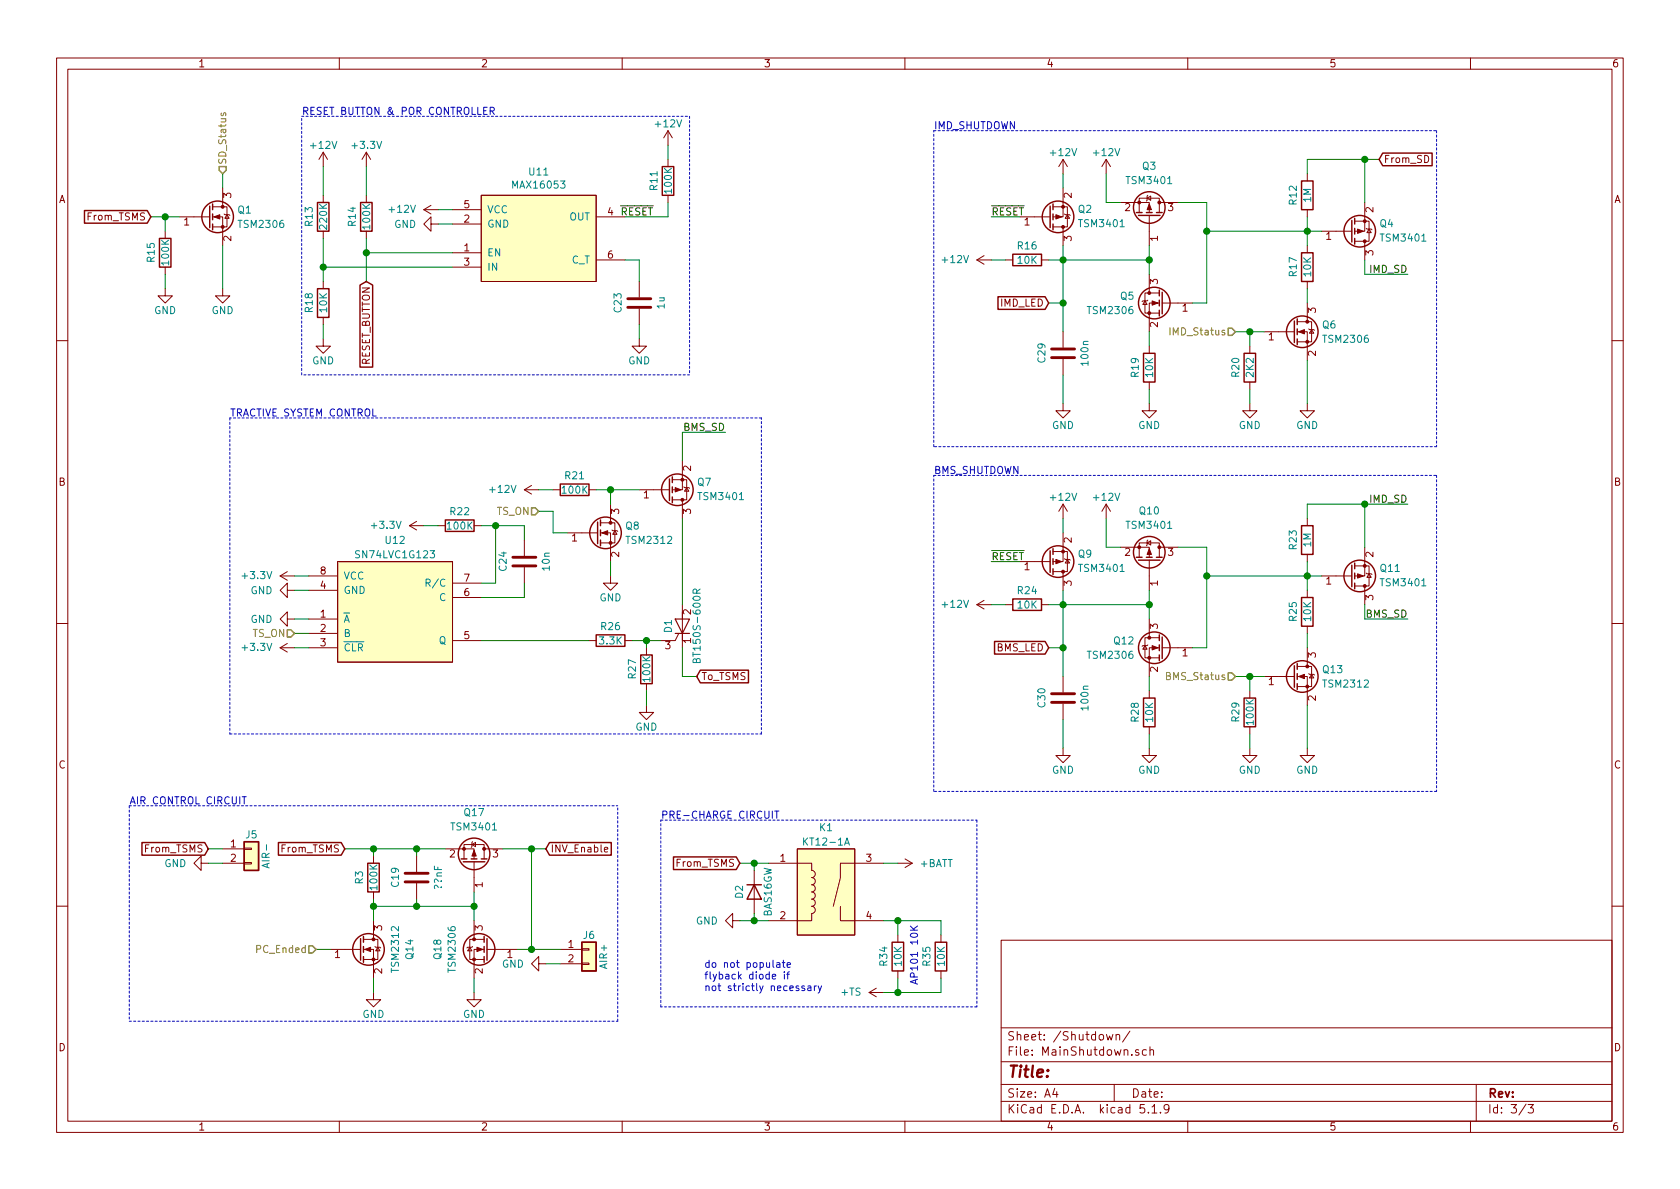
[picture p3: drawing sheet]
<svg xmlns="http://www.w3.org/2000/svg" width="297mm" height="210mm" viewBox="0 0 297 210" stroke-linecap="round" stroke-linejoin="round" font-family="sans-serif">
<g fill="none" stroke="#840000" stroke-width=".18">
<path d="M10 10.3h277v189.9h-277zM12 12.2h273v186.1h-273zM60 10.3v1.9M110 10.3v1.9M160 10.3v1.9M210 10.3v1.9M260 10.3v1.9M31.7 38.3h5.4M37.6 38.3h1.8v5.1M37.6 36.6h2.5v3.5h-2.5M39.4 33.3v3.3M39.6 37.8l.2 .2h.7l.1 .1"/>
<path d="M40.1 38l.4 .6h-.7zM57.1 26.9v2.6M57.1 34.5v1.3M57.1 26.9l-.7 1.3M57.1 26.9l.8 1.3M64.8 26.9l-.8 1.3M64.8 26.9v2.6M64.8 34.5v1.3M64.8 26.9l.7 1.3M74.9 37.1h2.6M74.9 37.1l1.3 .7M76.2 39.6v-1.3l-1.3 1.3 1.3 1.3v-1.3h1.3"/>
<path d="M76.2 36.3l-1.3 .8M80 39.6h5.1M80 37.1h5.1M85.1 34.5h20.3v15.3h-20.3zM105.4 38.3h5.1M118.1 23.1v2.5M118.1 28.2v1.3M118.1 34.5v1.3M118.1 23.1l-.8 1.3M118.1 23.1l.8 1.3M180.3 38.3h5.4M186.2 36.6h2.5v3.5h-2.5"/>
<path d="M188 33.3v5h-1.8M188 28.2v2.5M188 28.2l-.8 1.3M188 28.2l.7 1.3M188.2 37.8l.1 .2h.8l.1 .1M188.7 38l.4 .6h-.8zM195.6 28.2v2.5M195.6 28.2l-.8 1.3M195.6 28.2l.7 1.3M198.1 35.8h5.1v1.8M201.4 37.6v-2.6h3.6v2.6M202.8 35l.7-.3v.7z"/>
<path d="M202.9 34.5l-.1 .2v.7l-.1 .2M203.2 38.1v5.3M205 35.8h3.3M231.1 30.7v1.3M231.1 37.1v1.2M239.5 39.1h2.6v3.6h-2.6M241.3 35.8v5.1h-1.8M29.2 51v1.3h1.3l-1.3 1.3-1.3-1.3h1.3M29.2 40.9v1.3M29.2 47.2v1.3M39.4 51v1.3h1.2l-1.2 1.3-1.3-1.3h1.3M57.1 59.9v1.3h1.3l-1.3 1.3-1.2-1.3h1.2"/>
<path d="M57.1 40.9v1.3M57.1 49.8v1.2M57.1 56.1v1.3M64.8 40.9v1.3M80 44.7h5.1M80 47.2h5.1M105.4 46h5.1M113 59.9v1.3h1.3l-1.3 1.3-1.2-1.3h1.2M113 49.8v2.8M113 54.6v2.8M172.7 46l1.3 .7M172.7 46h2.6"/>
<path d="M174 45.2l-1.3 .8M177.8 46h1.3M184.1 46h1.3M188 40.1v3.3M188 58.7v2.8M202.4 53.2l.4 .6h-.7zM202.9 53.1l-.1 .1h-.7l-.2 .1M203.2 48.5v3.3M205 53.6h-1.8v5.1M205 51.8h-2.6v3.6h2.6M205.5 53.6h5.3M223.5 58.7h5.4"/>
<path d="M229.4 58.7h1.7v5M229.4 56.9h2.5v3.5h-2.5M231.1 43.4v1.3M231.1 49.8v1.2M231.1 53.6v3.3M231.4 58.2l.1 .1h.8l.1 .1M231.9 58.3l.4 .6h-.8zM233.7 40.9h5.3M241.3 42.7v3.3M241.6 40.4l.1 .1h.7l.2 .1M242.1 40.5l.3 .6h-.7zM10 60.2h2"/>
<path d="M188 71.4v1.2h1.2l-1.2 1.3-1.3-1.3h1.3M188 63.5v2.8M203.2 71.4v1.2h1.3l-1.3 1.3-1.3-1.3h1.3M203.2 61.2v1.3M203.2 67.6v1.2M221 71.4v1.2h1.2l-1.2 1.3-1.3-1.3h1.3M221 61.2v1.3M221 67.6v1.2M231.1 71.4v1.2h1.3l-1.3 1.3-1.2-1.3h1.2M285 60.2h2M59.7 99.3h20.3v17.8h-20.3zM72.4 93l1.3 .7"/>
<path d="M72.4 93h2.5M73.7 92.2l-1.3 .8M77.5 93h1.2M83.8 93h1.3M92.7 86.6l1.3 .8M92.7 86.6h2.5M92.7 95.5v2.8M94 85.8l-1.3 .8M97.8 86.6h1.3M100.3 94.2h5.4M104.1 86.6h1.3M106.2 94.2h1.7v5.1"/>
<path d="M106.2 92.5h2.5v3.5h-2.5M107.9 89.1v3.4M108.2 93.7l.1 .1h.8l.1 .2M108.7 93.8l.4 .7h-.8zM113 86.6h5.4M118.9 84.8h2.5v3.6h-2.5M120.6 81.5v5.1h-1.7M120.6 88.4v3.3M120.9 86.1l.1 .1h.8l.1 .2M121.4 86.2l.4 .7h-.8zM180.3 99.3h5.4M186.2 97.5h2.5v3.6h-2.5"/>
<path d="M188 94.2v5.1h-1.8M188 89.1v2.6M188 89.1l-.8 1.3M188 89.1l.7 1.3M188.2 98.8l.1 .1h.8l.1 .2M188.7 98.9l.4 .7h-.8zM195.6 89.1l-.8 1.3M195.6 89.1v2.6M195.6 89.1l.7 1.3M198.1 96.8h5.1v1.7M201.4 98.5v-2.5h3.6v2.5M202.8 96l.7-.4v.8z"/>
<path d="M202.9 95.5l-.1 .1v.8l-.1 .1M203.2 99.1v5.3M205 96.8h3.3M231.1 91.7v1.3M231.1 98v1.3M241.3 96.8v5h-1.8M10 110.3h2M49.5 114.5h2.6M49.5 101.8h2.6M49.5 101.8l1.3 .8M49.5 114.5l1.3 .8M50.8 109.5v-1.3l-1.3 1.3 1.3 1.2v-1.2h1.3"/>
<path d="M50.8 104.4v-1.3l-1.3 1.3 1.3 1.3v-1.3h1.3M50.8 101.1l-1.3 .7M50.8 113.8l-1.3 .7M54.6 114.5h5.1M54.6 101.8h5.1M54.6 109.5h5.1M54.6 112h5.1M54.6 104.4h5.1M80 113.3h5.1M80 105.7h5.1M80 103.1h5.1M92.7 100.3v2.8"/>
<path d="M104.1 113.3h1.3M107.9 101.8v1.3h1.3l-1.3 1.3-1.2-1.3h1.2M110.5 113.3h1.3M114.3 114.5v1.3M120 112l-.6 1.3h-2.6M120.6 106.9v7.6M172.7 106.9h2.6M172.7 106.9l1.3 .8M174 106.2l-1.3 .7M177.8 106.9h1.3M184.1 106.9h1.3M188 101.1v3.3"/>
<path d="M188 119.6v2.8M202.4 114.2l.4 .6h-.7zM202.9 114l-.1 .2h-.7l-.2 .1M203.2 109.5v3.3M205 114.5h-1.8v5.1M205 112.8h-2.6v3.5h2.6M205.5 114.5h5.3M223.5 119.6h5.4M229.4 119.6h1.7v5.1M229.4 117.9h2.5v3.5h-2.5M231.1 104.4v1.3M231.1 110.7v1.3"/>
<path d="M231.1 114.5v3.4M231.4 119.1l.1 .1h.8l.1 .2M231.9 119.2l.4 .7h-.8zM233.7 101.8h5.3M239.5 100.1h2.6v3.5h-2.6M241.3 103.6v3.3M241.6 101.3l.1 .2h.7l.2 .1M242.1 101.5l.3 .6h-.7zM285 110.3h2M114.3 124.7v1.3h1.3l-1.3 1.2-1.3-1.2h1.3M114.3 120.9v1.3M188 132.3v1.3h1.2l-1.2 1.3-1.3-1.3h1.3"/>
<path d="M188 124.5v2.7M203.2 132.3v1.3h1.3l-1.3 1.3-1.3-1.3h1.3M203.2 122.2v1.2M203.2 128.5v1.3M221 132.3v1.3h1.2l-1.2 1.3-1.3-1.3h1.3M221 122.2v1.2M221 128.5v1.3M231.1 132.3v1.3h1.3l-1.3 1.3-1.2-1.3h1.2M35.6 152.6v-1.2l-1.3 1.2 1.3 1.3v-1.3h1.2M39.4 152.6h3.8M39.4 150.1h3.8M43.2 152.5h1.2v.3h-1.2z"/>
<path d="M43.2 150h1.2v.2h-1.2zM66 151.4v1.2M66 157.7v1.3M73.7 151.4v2.8M73.7 156.2v2.8M78.7 150.1h5.1v1.8M82 151.9v-2.6h3.6v2.6M83.4 149.3l.7-.3v.7zM83.6 148.8l-.2 .2v.7l-.1 .2M83.8 152.4v5.3M85.6 150.1h3.3M106.9 150.2l.6-.1-.1-.2-.4-.1-.1 .2v.6h.5"/>
<path d="M133.3 153.9v7.6M135.9 152.6h5.1M141 150.1h10.1v15.2h-10.1zM141 152.6h2.5v1.3a.63 .63 0 0 1 .6 .7 .63 .63 0 0 1-.6 .6 .63 .63 0 0 1 .6 .6 .63 .63 0 0 1-.6 .7 .63 .63 0 0 1 .6 .6 .63 .63 0 0 1-.6 .6 .63 .63 0 0 1 .6 .7 .63 .63 0 0 1-.6 .6 .63 .63 0 0 1 .6 .6 .63 .63 0 0 1-.6 .7 .63 .63 0 0 1 .6 .6 .63 .63 0 0 1-.6 .6v1.3h-2.5M151.1 152.6h5.1M151.1 152.6h-2.5v2.6l-1.3 5.1M158.7 152.6h2.6M160 151.9l1.3 .7M161.3 152.6l-1.3 .8M10 160.2h2M58.4 167.9h5.4M64.3 167.9h1.7v5.1"/>
<path d="M64.3 166.1h2.5v3.6h-2.5M66 175.5v1.3h1.3l-1.3 1.2-1.2-1.2h1.2M66 162.8v3.3M66.3 167.4l.1 .1h.8l.1 .1M66.8 167.5l.4 .6h-.8zM83.1 167.5l.3 .6h-.7zM83.6 167.4l-.2 .1h-.7l-.2 .1M83.8 175.5v1.3h1.3l-1.3 1.2-1.3-1.2h1.3M83.8 162.8v3.3M85.6 167.9h-1.8v5.1M85.6 166.1h-2.5v3.6h2.5M86.1 167.9h5.3"/>
<path d="M95.2 170.4v-1.2l-1.2 1.2 1.2 1.3v-1.3h1.3M99.1 167.9h3.8M99.1 170.4h3.8M102.9 170.3h1.2v.3h-1.2zM102.9 167.8h1.2v.2h-1.2zM129.5 162.8v-1.3l-1.2 1.3 1.2 1.3v-1.3h1.3M135.9 162.8h5.1M148.6 160.3v2.5h2.5M151.1 162.8h5.1M153.7 175.5l1.2 .8M153.7 175.5h2.5M154.9 174.7l-1.2 .8"/>
<path d="M158.7 165.3v1.3M158.7 171.7v1.3M166.4 165.3v1.3M166.4 171.7v1.3M177 166.3h108v32h-108zM285 160.2h2M60 198.3v1.9M110 198.3v1.9M160 198.3v1.9M177 194.8h108M177 191.8h108M177 187.8h108"/>
<path d="M177 181.8h108M186.5 192.5l-.4 1h1M186.8 193v1M195.6 182.9l.3 1 .3-.7 .3 .7 .3-1M197 191.8v3M197.3 183.1l.3-.2 .3 .1 .1 .9M197.3 182.9v1M199.8 182.3l-1.3 2M201.3 185.7l-.3-.1-.2 .2v.2l.5 .2v.3h-.5M202.3 195.3h-.7l-.1 .7 .3-.1 .5 .1 .1 .2-.1 .5-.2 .1-.6-.1M202.7 185.7l-.4-.1-.3 .3 .1 .6h.6M203 196.7v.1"/>
<path d="M203.3 185.7l.3-.1 .3 .1 .1 .9M203.3 185.1v1.5M203.7 195.8l.4-.5v1.5M203.7 196.8h.8M205.2 196.7v.1M206.7 196l-.1 .2a.48 .48 0 0 1-.7-.1v-.6a.48 .48 0 0 1 .7-.1v.1a1.19 1.19 0 0 1-.2 1.2l-.4 .1M210 198.3v1.9M260 198.3v1.9M261 191.8v6.5M269.8 195.2l-1.2 2M270.2 195.3h.9l-.5 .6 .4 .1v.7l-.2 .1-.6-.1"/>
</g>
<g fill="none" stroke="#840000" stroke-width=".25">
<path d="M14.9 37.2h11.1l.7 1.1-.7 1.2h-11.1zM37.1 36.4v3.9M37.6 36.1v1M37.6 37.8v1.1M37.6 39.6v1M56.1 35.8h2.1v5.1h-2.1zM63.8 35.8h2v5.1h-2zM117.1 29.5h2v5h-2zM185.7 36.4v3.9M186.2 36.1v1M186.2 37.8v1.1M186.2 39.6v1"/>
<path d="M200.9 37.6h1M201.3 38.1h3.8M202.7 37.6h1M204.5 37.6h1M230.1 32h2.1v5.1h-2.1zM239 39v3.8M239.5 38.6v1M244.5 27.1h8.7v2.2h-8.7l-.7-1.1zM28.2 42.2h2v5h-2zM56.1 51h2.1v5.1h-2.1zM63.7 50.4l1.1-.6 1.1 .6v14.5h-2.2zM176.5 52.5h8.3l.6 1.1-.6 1.1h-8.3z"/>
<path d="M179.1 45h5v2h-5zM205 51.3v1M205 53.1v1M205 54.9v1M205.5 51.7v3.8M228.9 56.8v3.8M229.4 56.4v1M229.4 58.2v1M229.4 59.9v1.1M230.1 44.7h2.1v5.1h-2.1zM239.5 40.4v1M239.5 42.2v1"/>
<path d="M202.2 62.5h2v5.1h-2zM220 62.5h2v5.1h-2zM78.7 91.9h5.1v2.1h-5.1zM99.1 85.6h5v2h-5zM105.7 92.3v3.8M106.2 91.9v1.1M106.2 93.7v1M106.2 95.5v1M118.4 84.7v3.8M118.9 84.3v1M118.9 86.1v1M118.9 87.9v1"/>
<path d="M185.7 97.4v3.8M186.2 97v1M186.2 98.8v1M200.9 98.5h1M201.3 99.1h3.8M202.7 98.5h1M204.5 98.5h1M230.1 93h2.1v5h-2.1zM239 99.9v3.9M239.5 99.6v1M105.4 112.3h5.1v2h-5.1zM113.3 115.8h2v5.1h-2z"/>
<path d="M123.8 118.5h8.5v2.2h-8.5l-.6-1.1zM175.8 113.4h9l.6 1.1-.6 1.2h-9zM179.1 105.9h5v2h-5zM186.2 100.6v1M205 112.3v1M205 114v1.1M205 115.8v1M205.5 112.6v3.9M228.9 117.7v3.8M229.4 117.3v1.1M229.4 119.1v1M230.1 105.7h2.1v5h-2.1z"/>
<path d="M239.5 101.3v1.1M239.5 103.1v1M202.2 123.4h2v5.1h-2zM220 123.4h2v5.1h-2zM229.4 120.9v1M25.1 149h11.1l.6 1.1-.6 1.1h-11.1zM43.2 148.8h2.5v5.1h-2.5zM49.2 149h11.1l.7 1.1-.7 1.1h-11.1zM65 152.6h2.1v5.1h-2.1zM81.5 151.9h1M81.9 152.4h3.8M83.3 151.9h1"/>
<path d="M85.1 151.9h1M97.2 149h10.9v2.2h-10.9l-.7-1.1zM119.1 151.5h11.1l.6 1.1-.6 1.2h-11.1zM132.1 156.5h2.5M133.3 156.5l1.3 2.5h-2.5zM63.8 166v3.8M64.3 165.6v1M64.3 167.4v1M64.3 169.2v1M85.6 165.6v1M85.6 167.4v1M85.6 169.2v1"/>
<path d="M86.1 166v3.8M102.9 166.6h2.5v5.1h-2.5zM157.7 166.6h2.1v5.1h-2.1zM165.4 166.6h2v5.1h-2z"/>
<circle cx="38.5" cy="38.3" r="2.79"/>
<circle cx="187.1" cy="38.3" r="2.79"/>
<circle cx="203.2" cy="36.7" r="2.79"/>
<circle cx="204.1" cy="53.6" r="2.79"/>
<circle cx="230.3" cy="58.7" r="2.79"/>
<circle cx="240.4" cy="40.9" r="2.79"/>
<circle cx="107.1" cy="94.2" r="2.79"/>
<circle cx="119.8" cy="86.6" r="2.79"/>
<circle cx="187.1" cy="99.3" r="2.79"/>
<circle cx="203.2" cy="97.7" r="2.79"/>
<circle cx="204.1" cy="114.5" r="2.79"/>
<circle cx="230.3" cy="119.6" r="2.79"/>
<circle cx="240.4" cy="101.8" r="2.79"/>
<circle cx="83.8" cy="151" r="2.79"/>
<circle cx="65.2" cy="167.9" r="2.79"/>
<circle cx="84.7" cy="167.9" r="2.79"/>
</g>
<g fill="#840000" stroke="#840000" stroke-width=".18">
<path d="M203.7 114.2l1 .3-1 .4z"/>
<path d="M203.2 97l.4 1h-.8z"/>
<path d="M229.6 119.6l1-.4v.8z"/>
<path d="M37.8 38.3l1.1-.3v.7z"/>
<path d="M64.5 167.9l1-.4v.8z"/>
<path d="M240 101.5l1 .3-1 .4z"/>
<path d="M83.8 150.4l.4 1h-.8z"/>
<path d="M84.3 167.5l1 .4-1 .4z"/>
<path d="M203.7 53.2l1 .4-1 .4z"/>
<path d="M203.2 36.1l.4 1h-.8z"/>
<path d="M229.6 58.7l1-.4v.7z"/>
<path d="M186.7 98.9l1 .4-1 .4z"/>
<path d="M240 40.5l1 .4-1 .4z"/>
<path d="M186.7 38l1 .3-1 .4z"/>
<path d="M106.4 94.2l1-.4v.8z"/>
<path d="M119.4 86.2l1 .4-1 .4z"/>
<circle cx="203.2" cy="116.3" r=".25"/>
<circle cx="203.2" cy="112.8" r=".25"/>
<circle cx="201.4" cy="96.8" r=".25"/>
<circle cx="205" cy="96.8" r=".25"/>
<circle cx="231.1" cy="121.4" r=".25"/>
<circle cx="231.1" cy="117.9" r=".25"/>
<circle cx="39.4" cy="40.1" r=".25"/>
<circle cx="39.4" cy="36.6" r=".25"/>
<circle cx="66" cy="169.7" r=".25"/>
<circle cx="66" cy="166.1" r=".25"/>
<circle cx="241.3" cy="100.1" r=".25"/>
<circle cx="241.3" cy="103.6" r=".25"/>
<circle cx="82" cy="150.1" r=".25"/>
<circle cx="85.6" cy="150.1" r=".25"/>
<circle cx="83.8" cy="169.7" r=".25"/>
<circle cx="83.8" cy="166.1" r=".25"/>
<circle cx="203.2" cy="55.4" r=".25"/>
<circle cx="203.2" cy="51.8" r=".25"/>
<circle cx="201.4" cy="35.8" r=".25"/>
<circle cx="205" cy="35.8" r=".25"/>
<circle cx="231.1" cy="60.4" r=".25"/>
<circle cx="231.1" cy="56.9" r=".25"/>
<circle cx="188" cy="97.5" r=".25"/>
<circle cx="188" cy="101.1" r=".25"/>
<circle cx="241.3" cy="39.1" r=".25"/>
<circle cx="241.3" cy="42.7" r=".25"/>
<circle cx="188" cy="36.6" r=".25"/>
<circle cx="188" cy="40.1" r=".25"/>
<circle cx="107.9" cy="96" r=".25"/>
<circle cx="107.9" cy="92.5" r=".25"/>
<circle cx="120.6" cy="84.8" r=".25"/>
<circle cx="120.6" cy="88.4" r=".25"/>
</g>
<g fill="#ffffc2" stroke="#ffffc2" stroke-width=".18">
<path d="M43.2 148.8h2.5v5.1h-2.5z"/>
<path d="M102.9 166.6h2.5v5.1h-2.5z"/>
<path d="M141 150.1h10.1v15.2h-10.1z"/>
<path d="M85.1 34.5h20.3v15.3h-20.3z"/>
<path d="M59.7 99.3h20.3v17.8h-20.3z"/>
</g>
<path d="M75.3 103.1l.6-.1 .2-.2-.1-.3-.2-.1h-.5v1.3M123.1 116.8l.3-.3h.3l.1 .2v.5h-1.3l.2-.6 .2-.1 .2 .1v.6M123.2 104.9l-.1-.6-.1-.1h-.3l-.2 .2v.5h1.3M123.8 104.2l-.6 .4M149.3 149.4l.5-1.2 .4 1.2M149.5 149.1h.6" fill="none" stroke="#008484" stroke-width=".18"/>
<path d="M111 54.4h4.1M111 52.8h4.1M185.9 63.2h4.1M185.9 61.7h4.1M90.7 98.5h4M90.7 100.1h4M185.9 124.2h4.1M185.9 122.7h4.1M71.6 156h4.1M71.6 154.4h4.1" fill="none" stroke="#840000" stroke-width=".51"/>
<path d="M119.4 109.5h2.5l-1.3 2.5zM119.4 112h2.5" fill="none" stroke="#840000" stroke-width=".2"/>
<g fill="none" stroke="#0000c2" stroke-width=".18" stroke-dasharray=".4 .4">
<path d="M53.3 20.6h68.6M121.9 20.6v45.7M165.1 23.1h88.9M254 23.1v55.9M40.6 73.9v55.9M53.3 66.3v-45.7M121.9 66.3h-68.6M134.6 73.9h-94M165.1 79v-55.9M254 79h-88.9M165.1 84.1h88.9M254 84.1v55.8"/>
<path d="M40.6 129.8h94M134.6 129.8v-55.9M165.1 139.9v-55.8M254 139.9h-88.9M22.9 142.5h86.3M22.9 142.5v38.1M116.8 145h55.9M172.7 145v33M116.8 178v-33M172.7 178h-55.9M22.9 180.6h86.3M109.2 180.6v-38.1"/>
</g>
<g fill="none" stroke="#008400" stroke-width=".18">
<path d="M26.7 38.3h5M29.2 38.3v2.6M39.4 30.7v2.6M57.1 29.5v5M64.8 29.5v5M77.5 37.1h2.5M77.5 39.6h2.5M118.1 35.8v2.5h-7.6M118.1 25.6v2.6M175.3 38.3h5M188 30.7v2.6M195.6 30.7v5.1h2.5"/>
<path d="M208.3 35.8h5.1v17.8h-2.6M231.1 38.3v5.1M241.3 28.2v7.6M243.8 28.2h-12.7v2.5M29.2 48.5v2.5M39.4 43.4v7.6M57.1 42.2v7.6M57.1 57.4v2.5M57.1 47.2h22.9M64.8 42.2v7.6M64.8 44.7h15.2M110.5 46h2.5v3.8"/>
<path d="M113 57.4v2.5M175.3 46h2.5M185.4 53.6h2.6M185.4 46h17.8M188 43.4v15.3M203.2 43.4v5.1M203.2 58.7v2.5M213.4 40.9h20.3M218.4 58.7h5.1M221 58.7v2.5M231.1 51v2.6M241.3 46v2.5h7.6"/>
<path d="M128.3 76.4h-7.7v5.1M188 66.3v5.1M203.2 68.8v2.6M221 68.8v2.6M231.1 63.7v7.7M74.9 93h2.6M85.1 93h7.6v2.5M87.6 93v10.1h-2.5M95.2 90.4h2.6v3.8h2.5M95.2 86.6h2.6M105.4 86.6h7.6M107.9 86.6v2.5"/>
<path d="M107.9 99.3v2.5M120.6 91.7v15.2M175.3 99.3h5M188 91.7v2.5M195.6 91.7v5.1h2.5M208.3 96.8h5.1v17.7h-2.6M231.1 99.3v5.1M241.3 89.1v7.7M248.9 89.1h-17.8v2.6M52.1 114.5h2.5M52.1 101.8h2.5M52.1 109.5h2.5"/>
<path d="M52.1 112h2.5M52.1 104.4h2.5M85.1 113.3h19M92.7 103.1v2.6h-7.6M111.8 113.3h5M114.3 113.3v1.2M120.6 114.5v5.1h2.6M175.3 106.9h2.5M185.4 106.9h17.8M185.4 114.5h2.6M188 104.4v15.2M203.2 104.4v5.1"/>
<path d="M203.2 119.6v2.6M213.4 101.8h20.3M218.4 119.6h5.1M221 119.6v2.6M231.1 112v2.5M241.3 106.9v2.6h7.6M114.3 122.2v2.5M188 127.2v5.1M203.2 129.8v2.5M221 129.8v2.5M231.1 124.7v7.6M36.8 150.1h2.6"/>
<path d="M36.8 152.6h2.6M61 150.1h17.7M66 150.1v1.3M66 159v3.8M73.7 150.1v1.3M73.7 159v1.3M83.8 157.7v5.1M88.9 150.1h7.6M94 150.1v17.8M130.8 152.6h5.1M133.3 152.6v1.3M156.2 152.6h2.5"/>
<path d="M55.9 167.9h2.5M66 173v2.5M66 160.3h17.8M83.8 173v2.5M91.4 167.9h7.7M96.5 170.4h2.6M130.8 162.8h5.1M133.3 161.5v1.3M156.2 162.8h10.2v2.5M158.7 162.8v2.5M158.7 173v2.5M166.4 173v2.5h-10.2"/>
</g>
<path d="M38.7 29.5h1.3v.6l-.6 .6-.7-.6zM217.2 58h.6l.6 .7-.6 .6h-.6zM94 89.8h.6l.6 .6-.6 .7h-.6zM50.8 111.4h.6l.7 .6-.7 .6h-.6zM217.2 119h.6l.6 .6-.6 .7h-.6zM54.6 167.3h.6l.7 .6-.7 .6h-.6z" fill="none" stroke="#848400" stroke-width=".25"/>
<path d="M39.1 20v.3l.2 .2 .1-.1 .2-.4h.3v.5" fill="none" stroke="#848400" stroke-width=".18"/>
<g fill="none" stroke="#0000c2" stroke-width=".18">
<path d="M86.1 19h-.6v1.2h.6M86.7 19.6h.6l.1-.2-.1-.3-.2-.1h-.4v1.2M87 19.6l.4 .6M42.8 140.9h.7M137 143.4h.7M137.3 143.4v1.3M136.6 172.7l.6-.1-.1-.3h-.4l-.1 .2v.6h.5M137.3 170.3h.5l.1 .8M137.9 170.5l-.4 .1-.2 .2v.2h.6M138.3 170.2h.5M138.5 169.8v1.1l.3 .2M138.7 171.9v.1"/>
<path d="M138.7 172.3v.8M139.1 172.3h.5M139.2 170.6l.6-.1-.1-.2-.4-.1-.1 .2v.6h.5M139.6 171.9l-.3 .1v1.1M142.2 174.4l-.3-.1-.1 .2v.2l.4 .1v.3h-.4M142.8 174.4h.5l.1 .8M143.4 174.6l-.4 .1-.2 .2v.2h.6M144 174.3v.9M144.3 174.3l-.3 .3M144.7 174.3l.3 .9M145.3 174.3l-.4 1.2-.2 .1M161 164.5h1.2"/>
<path d="M161 163.7l.7 .8M162.2 163.7l-.7 .6"/>
</g>
<g fill="#008400" stroke="#008400" stroke-width=".25">
<circle cx="114.3" cy="113.3" r=".51"/>
<circle cx="213.4" cy="40.9" r=".51"/>
<circle cx="73.7" cy="150.1" r=".51"/>
<circle cx="188" cy="46" r=".51"/>
<circle cx="87.6" cy="93" r=".51"/>
<circle cx="188" cy="114.5" r=".51"/>
<circle cx="73.7" cy="160.3" r=".51"/>
<circle cx="241.3" cy="28.2" r=".51"/>
<circle cx="231.1" cy="40.9" r=".51"/>
<circle cx="188" cy="53.6" r=".51"/>
<circle cx="57.2" cy="47.2" r=".51"/>
<circle cx="241.3" cy="89.1" r=".51"/>
<circle cx="64.8" cy="44.7" r=".51"/>
<circle cx="133.4" cy="152.6" r=".51"/>
<circle cx="231.1" cy="101.8" r=".51"/>
<circle cx="213.4" cy="101.8" r=".51"/>
<circle cx="133.4" cy="162.8" r=".51"/>
<circle cx="221" cy="119.6" r=".51"/>
<circle cx="158.8" cy="175.5" r=".51"/>
<circle cx="29.2" cy="38.3" r=".51"/>
<circle cx="158.8" cy="162.8" r=".51"/>
<circle cx="83.8" cy="160.3" r=".51"/>
<circle cx="203.2" cy="46" r=".51"/>
<circle cx="94" cy="150.1" r=".51"/>
<circle cx="94" cy="167.9" r=".51"/>
<circle cx="203.2" cy="106.9" r=".51"/>
<circle cx="188" cy="106.9" r=".51"/>
<circle cx="66" cy="160.3" r=".51"/>
<circle cx="66" cy="150.1" r=".51"/>
<circle cx="108" cy="86.6" r=".51"/>
<circle cx="221" cy="58.7" r=".51"/>
</g>
<text font-size="2.8" fill="#840000" x="178" y="190.5">Title:</text>
<g font-size="2.1" fill="#840000">
<text x="178" y="184">Sheet: /Shutdown/</text>
<text x="178" y="186.7">File: MainShutdown.sch</text>
<text x="178" y="196.9">KiCad E.D.A. kicad 5.1.9</text>
<text x="178" y="194.1">Size: A4</text>
<text x="200" y="194.1">Date:</text>
<text x="263" y="194.1">Rev:</text>
<text x="263" y="196.9">Id: 3/3</text>
</g>
<g font-size="1.8" fill="#840000">
<text x="35" y="11.9">1</text>
<text x="85" y="11.9">2</text>
<text x="135" y="11.9">3</text>
<text x="185" y="11.9">4</text>
<text x="235" y="11.9">5</text>
<text x="285" y="11.9">6</text>
<text x="244.6" y="28.8">From_SD</text>
<text x="10.4" y="35.9">A</text>
<text x="40.9" y="35" transform="rotate(-90 40.9 35)">3</text>
<text x="189.5" y="35" transform="rotate(-90 189.5 35)">2</text>
<text x="285.4" y="35.9">A</text>
<text x="15.6" y="39">From_TSMS</text>
<text x="32.5" y="39.9">1</text>
<text x="82.1" y="39.4">2</text>
<text x="82.1" y="36.8">5</text>
<text x="181.1" y="39.9">1</text>
<text x="198.9" y="37.3">2</text>
<text x="206.5" y="37.3">3</text>
<text x="242.8" y="37.6" transform="rotate(-90 242.8 37.6)">2</text>
<text x="40.9" y="42.6" transform="rotate(-90 40.9 42.6)">2</text>
<text x="82.1" y="44.4">1</text>
<text x="82.1" y="47">3</text>
<text x="107.5" y="45.7">6</text>
<text x="189.5" y="42.6" transform="rotate(-90 189.5 42.6)">3</text>
<text x="204.7" y="42.6" transform="rotate(-90 204.7 42.6)">1</text>
<text x="234.5" y="42.4">1</text>
<text x="242.8" y="45.2" transform="rotate(-90 242.8 45.2)">3</text>
<text x="204.7" y="50.3" transform="rotate(-90 204.7 50.3)">3</text>
<text x="176.9" y="54.2">IMD_LED</text>
<text x="204.7" y="57.9" transform="rotate(-90 204.7 57.9)">2</text>
<text x="209.1" y="55.1">1</text>
<text x="232.7" y="55.3" transform="rotate(-90 232.7 55.3)">3</text>
<text x="65.4" y="64.8" transform="rotate(-90 65.4 64.8)">RESET_BUTTON</text>
<text x="224.3" y="60.2">1</text>
<text x="232.7" y="63" transform="rotate(-90 232.7 63)">2</text>
<text x="122.2" y="83.3" transform="rotate(-90 122.2 83.3)">2</text>
<text x="10.4" y="85.9">B</text>
<text x="113.8" y="88.1">1</text>
<text x="285.4" y="85.9">B</text>
<text x="101.1" y="95.8">1</text>
<text x="109.5" y="90.9" transform="rotate(-90 109.5 90.9)">3</text>
<text x="122.2" y="90.9" transform="rotate(-90 122.2 90.9)">3</text>
<text x="189.5" y="96" transform="rotate(-90 189.5 96)">2</text>
<text x="56.7" y="101.6">8</text>
<text x="109.5" y="98.5" transform="rotate(-90 109.5 98.5)">2</text>
<text x="181.1" y="100.8">1</text>
<text x="198.9" y="98.3">2</text>
<text x="206.5" y="98.3">3</text>
<text x="242.8" y="98.5" transform="rotate(-90 242.8 98.5)">2</text>
<text x="56.7" y="104.1">4</text>
<text x="82.1" y="105.4">6</text>
<text x="82.1" y="102.9">7</text>
<text x="189.5" y="103.6" transform="rotate(-90 189.5 103.6)">3</text>
<text x="204.7" y="103.6" transform="rotate(-90 204.7 103.6)">1</text>
<text x="234.5" y="103.4">1</text>
<text x="242.8" y="106.1" transform="rotate(-90 242.8 106.1)">3</text>
<text x="56.7" y="109.2">1</text>
<text x="56.7" y="111.8">2</text>
<text x="82.1" y="113">5</text>
<text x="122.2" y="113.8" transform="rotate(-90 122.2 113.8)">1</text>
<text x="122.2" y="108.7" transform="rotate(-90 122.2 108.7)">2</text>
<text x="204.7" y="111.2" transform="rotate(-90 204.7 111.2)">3</text>
<text x="56.7" y="114.3">3</text>
<text x="117.6" y="114.8">3</text>
<text x="176.2" y="115.2">BMS_LED</text>
<text x="204.7" y="118.8" transform="rotate(-90 204.7 118.8)">2</text>
<text x="209.1" y="116.1">1</text>
<text x="232.7" y="116.3" transform="rotate(-90 232.7 116.3)">3</text>
<text x="124" y="120.3">To_TSMS</text>
<text x="224.3" y="121.2">1</text>
<text x="232.7" y="123.9" transform="rotate(-90 232.7 123.9)">2</text>
<text x="10.4" y="135.9">C</text>
<text x="285.4" y="135.9">C</text>
<text x="40.8" y="149.9">1</text>
<text x="25.7" y="150.7">From_TSMS</text>
<text x="40.8" y="152.4">2</text>
<text x="49.9" y="150.7">From_TSMS</text>
<text x="79.5" y="151.6">2</text>
<text x="87.1" y="151.6">3</text>
<text x="97.3" y="150.7">INV_Enable</text>
<text x="119.7" y="153.3">From_TSMS</text>
<text x="137.9" y="152.4">1</text>
<text x="153.2" y="152.4">3</text>
<text x="85.3" y="156.9" transform="rotate(-90 85.3 156.9)">1</text>
<text x="67.6" y="164.6" transform="rotate(-90 67.6 164.6)">3</text>
<text x="85.3" y="164.6" transform="rotate(-90 85.3 164.6)">3</text>
<text x="100.5" y="167.6">1</text>
<text x="137.9" y="162.6">2</text>
<text x="153.2" y="162.6">4</text>
<text x="59.2" y="169.4">1</text>
<text x="67.6" y="172.2" transform="rotate(-90 67.6 172.2)">2</text>
<text x="85.3" y="172.2" transform="rotate(-90 85.3 172.2)">2</text>
<text x="89.7" y="169.4">1</text>
<text x="100.5" y="170.2">2</text>
<text x="10.4" y="185.9">D</text>
<text x="285.4" y="185.9">D</text>
<text x="35" y="199.9">1</text>
<text x="85" y="199.9">2</text>
<text x="135" y="199.9">3</text>
<text x="185" y="199.9">4</text>
<text x="235" y="199.9">5</text>
<text x="285" y="199.9">6</text>
</g>
<g font-size="1.8" fill="#0000c2">
<text x="53.3" y="20.3">RESET BUTTON &amp; POR CONTROLLER</text>
<text x="165.1" y="22.9">IMD_SHUTDOWN</text>
<text x="40.6" y="73.7">TRACTIVE SYSTEM CONTROL</text>
<text x="165.1" y="83.8">BMS_SHUTDOWN</text>
<text x="22.9" y="142.2">AIR CONTROL CIRCUIT</text>
<text x="116.8" y="144.8">PRE-CHARGE CIRCUIT</text>
<text x="124.5" y="171.1">do not populate</text>
<text x="124.5" y="173.2">flyback diode if</text>
<text x="124.5" y="175.3">not strictly necessary</text>
<text x="162.3" y="174.2" transform="rotate(-90 162.3 174.2)">AP101 10K</text>
</g>
<g font-size="1.8" fill="#008484">
<text x="116" y="22.5">+12V</text>
<text x="55.1" y="26.3">+12V</text>
<text x="62.4" y="26.3">+3.3V</text>
<text x="185.9" y="27.6">+12V</text>
<text x="193.5" y="27.6">+12V</text>
<text x="90.8" y="33.3">MAX16053</text>
<text x="93.6" y="31">U11</text>
<text x="116.3" y="33.6" transform="rotate(-90 116.3 33.6)">R11</text>
<text x="118.8" y="34.1" transform="rotate(-90 118.8 34.1)">100K</text>
<text x="199.4" y="32.6">TSM3401</text>
<text x="202" y="30">Q3</text>
<text x="231.8" y="35.8" transform="rotate(-90 231.8 35.8)">1M</text>
<text x="42.1" y="37.8">Q1</text>
<text x="42.4" y="40.3">TSM2306</text>
<text x="55.3" y="39.9" transform="rotate(-90 55.3 39.9)">R13</text>
<text x="57.8" y="40.4" transform="rotate(-90 57.8 40.4)">220K</text>
<text x="62.9" y="39.9" transform="rotate(-90 62.9 39.9)">R14</text>
<text x="65.5" y="40.4" transform="rotate(-90 65.5 40.4)">100K</text>
<text x="69" y="37.6">+12V</text>
<text x="69.7" y="40.3">GND</text>
<text x="86.1" y="40.3">GND</text>
<text x="86.1" y="37.7">VCC</text>
<text x="100.7" y="39">OUT</text>
<text x="190.7" y="37.6">Q2</text>
<text x="191" y="40.2">TSM3401</text>
<text x="229.3" y="36.2" transform="rotate(-90 229.3 36.2)">R12</text>
<text x="244" y="40.2">Q4</text>
<text x="27.4" y="46.3" transform="rotate(-90 27.4 46.3)">R15</text>
<text x="29.9" y="46.8" transform="rotate(-90 29.9 46.8)">100K</text>
<text x="86.1" y="45.3">EN</text>
<text x="86.1" y="47.9">IN</text>
<text x="101" y="46.6">C_T</text>
<text x="166.8" y="46.5">+12V</text>
<text x="180" y="44.1">R16</text>
<text x="180" y="46.7">10K</text>
<text x="244.3" y="42.7">TSM3401</text>
<text x="198.1" y="53">Q5</text>
<text x="229.3" y="48.8" transform="rotate(-90 229.3 48.8)">R17</text>
<text x="231.8" y="48.8" transform="rotate(-90 231.8 48.8)">10K</text>
<text x="27.3" y="55.5">GND</text>
<text x="37.4" y="55.5">GND</text>
<text x="55.3" y="55.2" transform="rotate(-90 55.3 55.2)">R18</text>
<text x="57.8" y="55.2" transform="rotate(-90 57.8 55.2)">10K</text>
<text x="109.9" y="55.2" transform="rotate(-90 109.9 55.2)">C23</text>
<text x="117.5" y="54.6" transform="rotate(-90 117.5 54.6)">1u</text>
<text x="192.5" y="55.5">TSM2306</text>
<text x="233.9" y="58.1">Q6</text>
<text x="55.2" y="64.4">GND</text>
<text x="111.1" y="64.4">GND</text>
<text x="184.8" y="64.1" transform="rotate(-90 184.8 64.1)">C29</text>
<text x="192.5" y="64.5" transform="rotate(-90 192.5 64.5)">100n</text>
<text x="234.1" y="60.6">TSM2306</text>
<text x="201.3" y="66.6" transform="rotate(-90 201.3 66.6)">R19</text>
<text x="203.9" y="66.6" transform="rotate(-90 203.9 66.6)">10K</text>
<text x="219.1" y="66.6" transform="rotate(-90 219.1 66.6)">R20</text>
<text x="221.7" y="66.6" transform="rotate(-90 221.7 66.6)">2K2</text>
<text x="186" y="75.9">GND</text>
<text x="201.2" y="75.9">GND</text>
<text x="219" y="75.9">GND</text>
<text x="229.2" y="75.9">GND</text>
<text x="86.7" y="87.2">+12V</text>
<text x="99.5" y="87.3">100K</text>
<text x="100" y="84.8">R21</text>
<text x="123.4" y="85.9">Q7</text>
<text x="123.6" y="88.4">TSM3401</text>
<text x="185.9" y="88.6">+12V</text>
<text x="193.5" y="88.6">+12V</text>
<text x="65.9" y="93.5">+3.3V</text>
<text x="79.2" y="93.6">100K</text>
<text x="79.7" y="91.1">R22</text>
<text x="110.7" y="93.6">Q8</text>
<text x="199.4" y="93.5">TSM3401</text>
<text x="201.5" y="91">Q10</text>
<text x="63.2" y="98.7">SN74LVC1G123</text>
<text x="68.2" y="96.2">U12</text>
<text x="89.6" y="100.9" transform="rotate(-90 89.6 100.9)">C24</text>
<text x="97.2" y="100.8" transform="rotate(-90 97.2 100.8)">10n</text>
<text x="110.9" y="96.2">TSM2312</text>
<text x="190.7" y="98.6">Q9</text>
<text x="191" y="101.1">TSM3401</text>
<text x="229.3" y="97.1" transform="rotate(-90 229.3 97.1)">R23</text>
<text x="231.8" y="96.7" transform="rotate(-90 231.8 96.7)">1M</text>
<text x="244.1" y="101.1">Q11</text>
<text x="43" y="102.4">+3.3V</text>
<text x="44.3" y="105.1">GND</text>
<text x="60.7" y="105">GND</text>
<text x="60.7" y="102.5">VCC</text>
<text x="75.9" y="103.8">R/C</text>
<text x="77.7" y="106.3">C</text>
<text x="106" y="106.3">GND</text>
<text x="166.8" y="107.5">+12V</text>
<text x="180" y="105.1">R24</text>
<text x="180" y="107.6">10K</text>
<text x="244.3" y="103.7">TSM3401</text>
<text x="44.3" y="110.2">GND</text>
<text x="60.7" y="110.1">A</text>
<text x="60.7" y="112.6">B</text>
<text x="77.6" y="113.9">Q</text>
<text x="106.1" y="114">3.3K</text>
<text x="106.3" y="111.4">R26</text>
<text x="118.8" y="111.9" transform="rotate(-90 118.8 111.9)">D1</text>
<text x="197" y="114">Q12</text>
<text x="229.3" y="109.8" transform="rotate(-90 229.3 109.8)">R25</text>
<text x="231.8" y="109.8" transform="rotate(-90 231.8 109.8)">10K</text>
<text x="43" y="115.1">+3.3V</text>
<text x="60.7" y="115.2">CLR</text>
<text x="112.4" y="120" transform="rotate(-90 112.4 120)">R27</text>
<text x="123.9" y="116.4" transform="rotate(-90 123.9 116.4)">BT150S-600R</text>
<text x="192.5" y="116.5">TSM2306</text>
<text x="234" y="119">Q13</text>
<text x="115" y="120.4" transform="rotate(-90 115 120.4)">100K</text>
<text x="184.8" y="125" transform="rotate(-90 184.8 125)">C30</text>
<text x="192.5" y="125.4" transform="rotate(-90 192.5 125.4)">100n</text>
<text x="234.1" y="121.6">TSM2312</text>
<text x="112.3" y="129.2">GND</text>
<text x="201.3" y="127.6" transform="rotate(-90 201.3 127.6)">R28</text>
<text x="203.9" y="127.6" transform="rotate(-90 203.9 127.6)">10K</text>
<text x="219.1" y="127.6" transform="rotate(-90 219.1 127.6)">R29</text>
<text x="221.7" y="128.1" transform="rotate(-90 221.7 128.1)">100K</text>
<text x="186" y="136.8">GND</text>
<text x="201.2" y="136.8">GND</text>
<text x="219" y="136.8">GND</text>
<text x="229.2" y="136.8">GND</text>
<text x="43.5" y="148.3">J5</text>
<text x="80" y="146.9">TSM3401</text>
<text x="82.1" y="144.3">Q17</text>
<text x="142.5" y="149.5">KT12-1A</text>
<text x="144.9" y="147">K1</text>
<text x="29.1" y="153.3">GND</text>
<text x="47.7" y="153.2" transform="rotate(-90 47.7 153.2)">AIR-</text>
<text x="162.7" y="153.3">+BATT</text>
<text x="64.2" y="156.3" transform="rotate(-90 64.2 156.3)">R3</text>
<text x="66.7" y="157.3" transform="rotate(-90 66.7 157.3)">100K</text>
<text x="70.5" y="156.8" transform="rotate(-90 70.5 156.8)">C19</text>
<text x="78.2" y="157.3" transform="rotate(-90 78.2 157.3)">??nF</text>
<text x="131.4" y="158.8" transform="rotate(-90 131.4 158.8)">D2</text>
<text x="103.2" y="166">J6</text>
<text x="123" y="163.5">GND</text>
<text x="136.4" y="162.1" transform="rotate(-90 136.4 162.1)">BAS16GW</text>
<text x="70.5" y="171.7" transform="rotate(-90 70.5 171.7)">TSM2312</text>
<text x="73.1" y="169.6" transform="rotate(-90 73.1 169.6)">Q14</text>
<text x="78" y="169.6" transform="rotate(-90 78 169.6)">Q18</text>
<text x="80.6" y="171.7" transform="rotate(-90 80.6 171.7)">TSM2306</text>
<text x="88.7" y="171.1">GND</text>
<text x="107.4" y="171.2" transform="rotate(-90 107.4 171.2)">AIR+</text>
<text x="156.9" y="170.8" transform="rotate(-90 156.9 170.8)">R34</text>
<text x="159.4" y="170.8" transform="rotate(-90 159.4 170.8)">10K</text>
<text x="164.5" y="170.8" transform="rotate(-90 164.5 170.8)">R35</text>
<text x="167.1" y="170.8" transform="rotate(-90 167.1 170.8)">10K</text>
<text x="148.8" y="176.1">+TS</text>
<text x="64.1" y="180">GND</text>
<text x="81.9" y="180">GND</text>
</g>
<g font-size="1.8" fill="#848400">
<text x="40" y="29.2" transform="rotate(-90 40 29.2)">SD_Status</text>
<text x="207.3" y="59.3">IMD_Status</text>
<text x="87.8" y="91.1">TS_ON</text>
<text x="44.7" y="112.6">TS_ON</text>
<text x="206.6" y="120.3">BMS_Status</text>
<text x="45.5" y="168.5">PC_Ended</text>
</g>
<g font-size="1.8">
<text x="107.5" y="38.1">4 RESET</text>
<text x="175.3" y="38.1">RESET</text>
<text x="242.2" y="48.3">IMD_SD</text>
<text x="120.9" y="76.2">BMS_SD</text>
<text x="242.2" y="88.9">IMD_SD</text>
<text x="175.3" y="99.1">RESET</text>
<text x="241.6" y="109.2">BMS_SD</text>
</g>
</svg>
